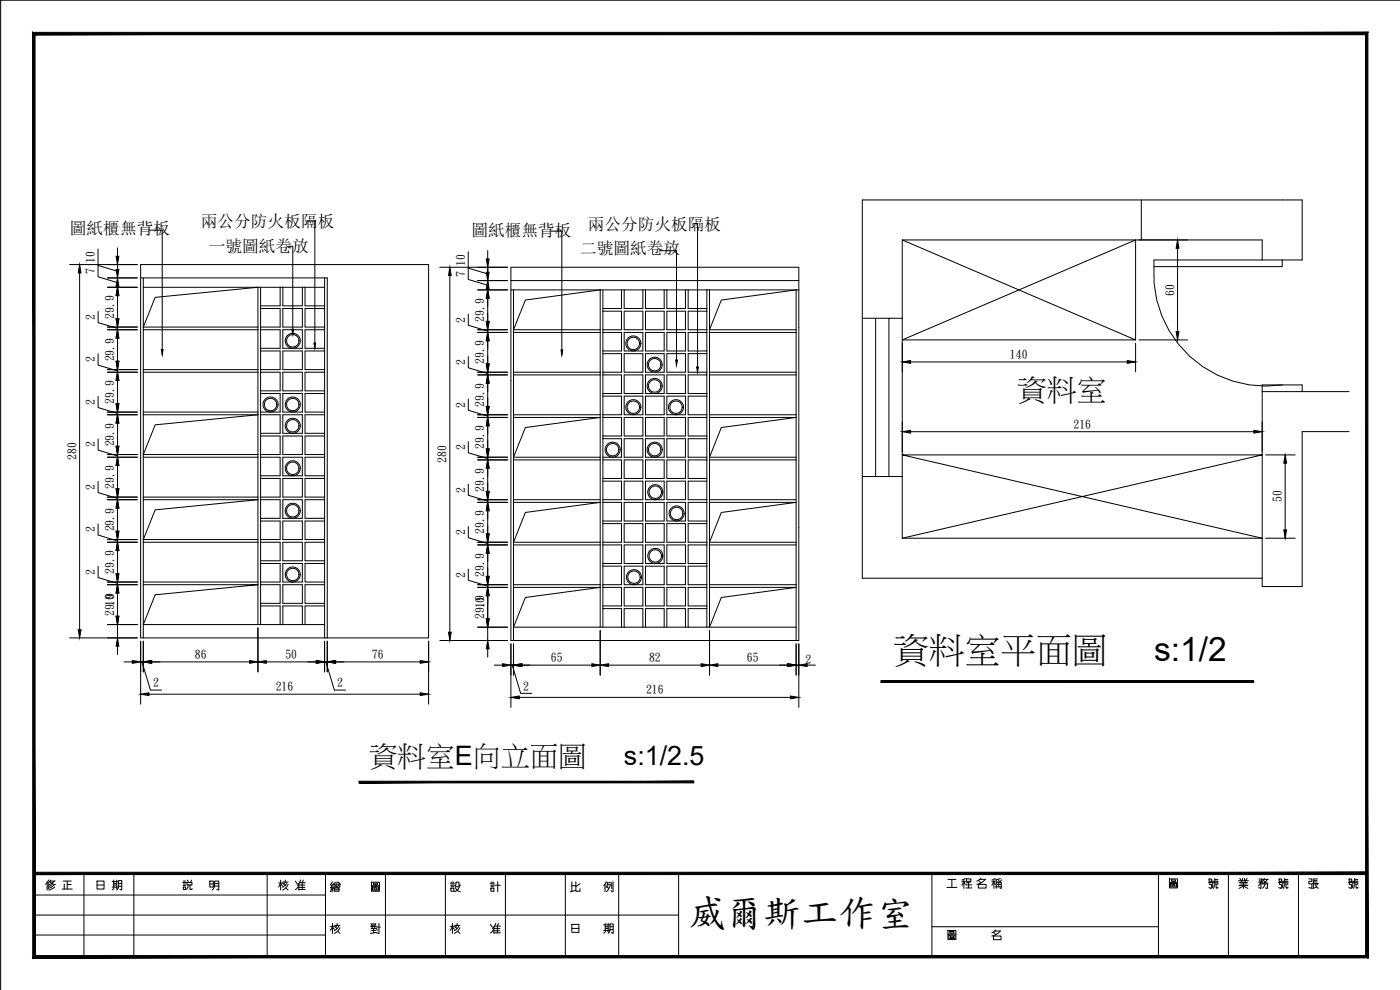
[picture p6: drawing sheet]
<svg xmlns="http://www.w3.org/2000/svg" width="420mm" height="297mm" viewBox="0 0 420 297" stroke-linecap="round" stroke-linejoin="round" font-family="sans-serif">
<!-- layer: 0 -->
<g fill="none" stroke="#000" stroke-width=".3">
<path d="M420.2 .1h-420v296.9M342.5 60v12M20.9 79.4h20.3M29.4 79.7v3.3l5.9 1.8M29.4 74.7v4.9l5.9 1.8M35.3 74.4v2.5M35.3 78.4v2.5M42.2 79.4h86.4v112h-86.4zM44.8 69.1h3.9v35.8M86.5 73.9h1.4v24.9M92.1 66.3h2.4v36.6M140.5 75.5v4.9l5.9 1.8"/>
<path d="M146.4 75.2v2.5M146.4 79.2v2.5M165.3 69.3h3.3v35.7M197.9 75.2h5.1v32.8M208.2 67.1h1.1v43M270.8 72l70 30h-70l70-30v30M270.8 72h108v6M270.8 72v23.5M346.3 80a33.7 33.7 0 0 0 38.5 35.5M353.4 74.5v25M384.8 78v2h-38.5v-2h44.5v-18h-132v35.5M23.9 81.9v107"/>
<path d="M29.4 93.5v3.3l5.9 1.7M32.3 98.9h8.9M32.3 83.4h8.9M32.3 86.2h8.9M32.3 98.1h8.9M35.3 98.9v-.8v.8M35.3 86.2v-2.8v2.8M35.3 83.4v-4v4M35.3 85.9v2.5M35.3 88.7v6.9M42.2 83.4h55.2M43 98.9v12.8"/>
<path d="M43 83.4v15.5M43 98.9h34.4M43 86.2h54.4M77.4 98.1h-34.4l3.6-8.9 30.8-3v12.7M77.4 98.9v12.8M78.2 86.2v38.2M78.2 98.9h5.9v5.6h-5.9M78.2 92.6h5.9v5.5h-5.9M84.1 86.2v5.6h-5.9M84.9 98.9h5.8v5.6h-5.8zM84.9 92.6h5.8v5.5h-5.8zM84.9 86.2v5.6h5.8v-5.6"/>
<path d="M91.5 86.2v5.6h5.9M97.4 83.4v15.5M97.4 83.4h.8v108M97.4 98.9v25.5M97.4 98.9h-5.9v5.6h5.9M97.4 92.6h-5.9v5.5h5.9M132 80.2h20.3M135 82.7v107M140.5 80.5v3.3l5.9 1.8M140.5 94.3v3.3l5.9 1.7M143.4 84.2h8.9M143.4 87h8.9"/>
<path d="M143.4 98.9h8.9M143.4 99.7h8.9M146.4 99.7v-.8v.8M146.4 87v-2.8v2.8M146.4 84.2v-4v4M146.4 86.7v2.5M146.4 89.5v6.9M153.3 84.2h86.4M153.3 87h26.8M154.1 87v12.7M154.1 99.7h26M154.1 99.7v38.3"/>
<path d="M180.1 87l-22.4 3-3.6 8.9h26M180.1 87h6.4M180.1 87v12.7M180.1 99.7v37.5M180.9 87v6.4M180.9 93.4v19.1M180.9 93.4h5.6v5.5h-5.6M180.9 99.7h5.6v5.6h-5.6M186.5 87h53.2M186.5 87v5.6h-5.6M187.3 93.4h5.6v5.5h-5.6zM187.3 99.7h5.6v5.6h-5.6z"/>
<path d="M187.3 87v5.6h5.6v-5.6M193.7 93.4h5.6v5.5h-5.6zM193.7 99.7h5.6v5.6h-5.6zM193.7 87v5.6h5.6v-5.6M200.1 93.4h5.6v5.5h-5.6zM200.1 99.7h5.6v5.6h-5.6zM200.1 87v5.6h5.6v-5.6M206.5 87v5.6h5.6M212.1 93.4h-5.6v5.5h5.6M212.1 87v51M212.1 99.7h-5.6v5.6h5.6M212.9 87v51"/>
<path d="M212.9 99.7h26M238.9 98.9h-26l3.6-8.9 22.4-3v51M258.8 95.5h8M258.8 95.5v78h120M262.8 95.5v47.5M270.8 95.5h-4v47.5h4M270.8 95.5v47.5M29.4 118.9v3.4l5.9 1.7M29.4 106.2v3.3l5.9 1.8M32.3 111.7h8.9M32.3 110.9h8.9M35.3 111.7v-.8v.8"/>
<path d="M35.3 101.4v7M35.3 114.2v6.9M43 111.7v79.7M43 111.7h34.4M43 110.9h34.4M77.4 111.7v75.7M78.2 105.3h5.9v5.6h-5.9M78.2 111.7h5.9v5.6h-5.9M78.2 118.1h5.9v5.5h-5.9M84.9 105.3h5.8v5.6h-5.8zM84.9 111.7h5.8v5.6h-5.8zM84.9 118.1h5.8v5.5h-5.8z"/>
<path d="M97.4 105.3h-5.9v5.6h5.9M97.4 111.7h-5.9v5.6h5.9M97.4 118.1h-5.9v5.5h5.9M140.5 119.7v3.4l5.9 1.7M140.5 107v3.3l5.9 1.8M143.4 111.7h8.9M143.4 112.5h8.9M146.4 112.5v-.8v.8M146.4 102.2v7M146.4 115v6.9M154.1 111.7h26M154.1 112.5h26"/>
<path d="M180.9 112.5v6.4M180.9 118.9v19.1M180.9 106.1h5.6v5.6h-5.6M180.9 112.5h5.6v5.6h-5.6M180.9 118.9h5.6v5.5h-5.6M187.3 106.1h5.6v5.6h-5.6zM187.3 112.5h5.6v5.6h-5.6zM187.3 118.9h5.6v5.5h-5.6zM193.7 106.1h5.6v5.6h-5.6zM193.7 112.5h5.6v5.6h-5.6zM193.7 118.9h5.6v5.5h-5.6zM200.1 106.1h5.6v5.6h-5.6z"/>
<path d="M200.1 112.5h5.6v5.6h-5.6zM200.1 118.9h5.6v5.5h-5.6zM212.1 106.1h-5.6v5.6h5.6M212.1 112.5h-5.6v5.6h5.6M212.1 118.9h-5.6v5.5h5.6M212.9 111.7h26M212.9 112.5h26M270.8 103v8.6M273.3 108.6h65M340.8 103v8.6M341.8 102h14.6M378.8 117.5h26.1"/>
<path d="M390.8 117.5v-2h-12v60.5h12v-46.5h14.1M29.4 131.7v3.4l5.9 1.7M32.3 124.4h8.9M32.3 137.2h8.9M32.3 123.6h8.9M32.3 136.4h8.9M35.3 137.2v-.8v.8M35.3 124.4v-.8v.8M35.3 126.9v7M35.3 139.7v6.9M43 124.4h34.4l-30.8 3.1-3.6 8.9h34.4M43 137.2h34.4"/>
<path d="M43 123.6h34.4M78.2 136.4v7.2M78.2 124.4v6.4M78.2 130.8v5.6M78.2 124.4h5.9v5.6h-5.9M78.2 130.8h5.9v5.6h-5.9M78.2 137.2h5.9v5.6h-5.9M84.9 124.4h5.8v5.6h-5.8zM84.9 130.8h5.8v5.6h-5.8zM84.9 137.2h5.8v5.6h-5.8zM97.4 137.2h-5.9v5.6h5.9M97.4 124.4v6.4"/>
<path d="M97.4 130.8v60.6M97.4 124.4h-5.9v5.6h5.9M97.4 130.8h-5.9v5.6h5.9M140.5 132.5v3.3l5.9 1.8M143.4 124.4h8.9M143.4 125.3h8.9M143.4 137.2h8.9M143.4 138h8.9M146.4 138v-.8v.8M146.4 125.3v-.9v.9M146.4 127.7v7M154.1 125.3h26l-22.4 3-3.6 8.9h26"/>
<path d="M154.1 138v12.7M154.1 124.4h26M154.1 138h26M180.1 137.2v13.5M180.9 138v6.4M180.9 125.3h5.6v5.5h-5.6M180.9 131.6h5.6v5.6h-5.6M180.9 138h5.6v5.6h-5.6M187.3 125.3h5.6v5.5h-5.6zM187.3 131.6h5.6v5.6h-5.6zM187.3 138h5.6v5.6h-5.6zM193.7 125.3h5.6v5.5h-5.6z"/>
<path d="M193.7 131.6h5.6v5.6h-5.6zM193.7 138h5.6v5.6h-5.6zM200.1 125.3h5.6v5.5h-5.6zM200.1 131.6h5.6v5.6h-5.6zM200.1 138h5.6v5.6h-5.6zM212.1 138v6.4M212.1 125.3h-5.6v5.5h5.6M212.1 131.6h-5.6v5.6h5.6M212.1 138h-5.6v5.6h5.6M212.9 125.3h26l-22.4 3-3.6 8.9h26M212.9 138v12.7M212.9 124.4h26"/>
<path d="M212.9 138h26M238.9 138v12.7M270.8 126.5v9M273.3 129.5h103M379.8 136.5h8.9M385.7 139v20M29.4 157.2v3.3l5.9 1.8M29.4 144.4v3.4l5.9 1.7M32.3 149.9h8.9M32.3 149.1h8.9M35.3 149.9v-.8v.8M35.3 152.4v7"/>
<path d="M43 149.9h34.4l-30.8 3.1-3.6 8.9h34.4M43 149.1h34.4M78.2 143.6v19.1M78.2 149.9h5.9v5.6h-5.9M78.2 143.6h5.9v5.5h-5.9M78.2 156.3h5.9v5.6h-5.9M84.9 149.9h5.8v5.6h-5.8zM84.9 143.6h5.8v5.5h-5.8zM84.9 156.3h5.8v5.6h-5.8zM97.4 149.9h-5.9v5.6h5.9M97.4 143.6h-5.9v5.5h5.9M97.4 156.3h-5.9v5.6h5.9"/>
<path d="M140.5 158v3.3l5.9 1.8M140.5 145.3v3.3l5.9 1.7M143.4 149.9h8.9M143.4 150.7h8.9M146.4 150.7v-.8v.8M146.4 140.5v6.9M146.4 153.2v7M154.1 149.9h26M154.1 150.7h26M154.1 150.7v37.5M180.1 150.7l-22.4 3.1-3.6 8.9h26M180.1 150.7v25.5"/>
<path d="M180.9 144.4v6.3M180.9 150.7v12.8M180.9 144.4h5.6v5.5h-5.6M180.9 150.7h5.6v5.6h-5.6M180.9 157.1h5.6v5.6h-5.6M187.3 144.4h5.6v5.5h-5.6zM187.3 150.7h5.6v5.6h-5.6zM187.3 157.1h5.6v5.6h-5.6zM193.7 144.4h5.6v5.5h-5.6zM193.7 150.7h5.6v5.6h-5.6zM193.7 157.1h5.6v5.6h-5.6zM200.1 144.4h5.6v5.5h-5.6z"/>
<path d="M200.1 150.7h5.6v5.6h-5.6zM200.1 157.1h5.6v5.6h-5.6zM212.1 144.4v6.3M212.1 150.7v37.5M212.1 144.4h-5.6v5.5h5.6M212.1 150.7h-5.6v5.6h5.6M212.1 157.1h-5.6v5.6h5.6M212.9 150.7v37.5l3.6-8.9 22.4-3.1h-26M212.9 149.9h26M212.9 150.7h26M238.9 150.7l-22.4 3.1-3.6 8.9h26M238.9 150.7v41.5"/>
<path d="M258.8 143h8M270.8 143v18.5h108l-108-25h108l-108 25M29.4 170v3.3l5.9 1.7M32.3 162.7h8.9M32.3 175.4h8.9M32.3 161.9h8.9M32.3 174.6h8.9M35.3 175.4v-.8v.8M35.3 162.7v-.8v.8M35.3 165.2v6.9M35.3 177.5v7.4M43 175.4h34.4l-30.8 3.1-3.6 8.9h34.4"/>
<path d="M43 162.7h34.4M43 174.6h34.4M78.2 162.7v6.4M78.2 169.1v18.3M78.2 162.7h5.9v5.6h-5.9M78.2 175.4h5.9v5.6h-5.9M78.2 169.1h5.9v5.5h-5.9M84.9 162.7h5.8v5.6h-5.8zM84.9 175.4h5.8v5.6h-5.8zM84.9 169.1h5.8v5.5h-5.8zM97.4 169.1h-5.9v5.5h5.9M97.4 175.4h-5.9v5.6h5.9"/>
<path d="M97.4 162.7h-5.9v5.6h5.9M140.5 170.8v3.3l5.9 1.7M143.4 163.5h8.9M143.4 162.7h8.9M143.4 175.4h8.9M143.4 176.2h8.9M146.4 176.2v-.8v.8M146.4 163.5v-.8v.8M146.4 166v6.9M146.4 178.3v7.4M154.1 163.5h26M154.1 175.4h26"/>
<path d="M154.1 176.2h26M180.1 176.2v12h-26M180.1 176.2l-22.4 3.1-3.6 8.9M180.9 163.5v6.4M180.9 169.9v18.3M180.9 163.5h5.6v5.6h-5.6M180.9 169.9h5.6v5.5h-5.6M180.9 176.2h5.6v5.6h-5.6M187.3 163.5h5.6v5.6h-5.6zM187.3 169.9h5.6v5.5h-5.6zM187.3 176.2h5.6v5.6h-5.6zM193.7 163.5h5.6v5.6h-5.6z"/>
<path d="M193.7 169.9h5.6v5.5h-5.6zM193.7 176.2h5.6v5.6h-5.6zM200.1 163.5h5.6v5.6h-5.6zM200.1 169.9h5.6v5.5h-5.6zM200.1 176.2h5.6v5.6h-5.6zM212.1 163.5h-5.6v5.6h5.6M212.1 169.9h-5.6v5.5h5.6M212.1 176.2h-5.6v5.6h5.6M212.9 163.5h26M212.9 175.4h26M379.8 161.5h8.9M20.9 191.4h20.3"/>
<path d="M32.3 187.4h8.9M35.3 187.4v4M35.3 193.9v2.5M37.2 198.6h2.5M42.2 192.4v18.9M42.6 198.6l2.5 8.5h3.4M43 198.6h-.8h.8M43 192.4v9.2M45.5 198.6h29.4M77.4 187.4h6.7M77.4 188.4v13.2M78.2 181.8h5.9v5.6"/>
<path d="M79.9 198.6h15M84.1 187.4h6.6M84.9 187.4v-5.6h5.8v5.6M90.7 187.4h6.7M97.4 192.4v9.2M97.4 181.8h-5.9v5.6M97.8 198.6l2.6 8.5h3.3M98.2 198.6h-.8h.8M98.2 192.4v9.2M100.7 198.6h25.4M128.6 192.4v18.9M132 192.2h20.3"/>
<path d="M143.4 188.2h8.9M146.4 188.2v4M146.4 194.7v2.5M148.3 199.6h2.5M153.3 193.2v19M153.7 199.6l2.6 8.4h3.3M154.1 188.2v4h-.8v-112h86.4v112h-85.6M154.1 199.6h-.8h.8M154.1 193.2v9.4M156.6 199.6h21M180.1 188.2h6.4M180.1 189.2v13.4"/>
<path d="M180.9 182.6h5.6v5.6M182.6 199.6h27.8M186.5 188.2h6.4M187.3 188.2v-5.6h5.6v5.6M192.9 188.2h6.4M193.7 188.2v-5.6h5.6v5.6M199.3 188.2h7.2M200.1 188.2v-5.6h5.6v5.6M206.5 188.2h32.4M212.1 182.6h-5.6v5.6M212.9 189.2v13.4M215.4 199.6h21"/>
<path d="M238.9 193.2v9.4M238.9 199.6h.8M239.7 193.2v19M242.2 199.6h2.5M44.7 208.3h81.4M155.8 209.2h81.4M10.2 262.1h400M10.2 268.5h87.5M10.2 274.6h193.5M14.1 264.8v2.2M14.5 265v1.7M14.6 264l-.9 1.2"/>
<path d="M14.9 264.5l1 .7 .8 .2M15 264.4h1.5M15.2 264l-.6 .8M15.8 265.2l-1.1 .7M16.1 265.6l-1.4 .8M16.4 264.3l-1.7 1.2M16.4 266.1l-1.7 1M18.7 266.7h3M19 264.4h2.4M19.3 265.2v1.5M20.2 264.4v2.3M20.2 265.4h1.1"/>
<path d="M25.2 262.1v24.9M29.1 264.4h2.1v2.3h-2.1zM29.1 265.5h2.1M33.7 264.5h1.8M33.7 266.2h1.8M34.1 264.1v2.1M34.1 265.5h.9M34.1 265.1h.9M34.3 266.3l-.6 .7M34.9 266.3l.2 .4M35 264.1v2.1M35.6 265.1h.9"/>
<path d="M35.6 265.9h.9M36 266.9l.5 .1v-2.8h-.9v2l-.6 .8M40.2 262.1v24.9M54.8 264.8h1.1M55 266.2h.7v.7h-.7zM55 264.4h.7M55 265.2h.7M55 265.7h.7M56.1 264.8h1.5v.7h-1.5zM56.2 264.1l.4 .7M56.7 265.5l-.7 1.4M57 265.5v1.4h.6v-.3"/>
<path d="M57.5 264.1l-.4 .7M63 264.4h1v1.8h-1zM63 265.2h1M64.4 265.8l-.7 1.2M64.4 265.9v-1.5h1.3v2.6l-.6-.1M64.4 265.1h1.3M64.4 265.9h1.3M80.2 262.1v24.9M83.6 265h1.2M84.2 264.1v2.9M84.2 265.2l.6 .7M84.2 265l-.6 1.2"/>
<path d="M84.8 264.7h1.7M84.9 265.1l.7 .5M85.6 264.1v.6l-.5 .5M85.8 266.4l.7 .6M86.1 264.9l-1.3 1.3M86.5 265.3l-.5 .9-1.2 .9M88.6 264.4l.6 .8M89.5 265.8l-.9 1.1M89.7 265.5h1.8M89.7 266.9h1.9M89.7 266.3h1.8M89.7 265.2v1.8"/>
<path d="M89.9 264.8h1.7M90.3 264l-1.1 1.6M91 264.1l-.3 .7v2.1M97.7 262.1v24.9M99.2 277.9h1.2M99.2 266.3h.7M99.5 266.6l-.3 1M99.6 266.3v1.3M99.8 264.5l-.6 1 .4 .3M99.8 277.1v2.9M99.8 278.2l.6 .7M99.8 277.9l-.6 1.3"/>
<path d="M99.8 266.6l.1 .8M99.9 266l.2 .6M100 265.2l-.7 1.1M100.2 265.2h1.8v1h-1.8zM100.4 266.5h1.4v.9h-1.4zM100.4 277.7h1.6M100.4 267h1.4M100.5 278.1l.7 .5M100.5 265.5l.4 .6M100.7 264.7l-.7 .7M101 264.7h.6l.6 .7M101.1 265.2v1"/>
<path d="M101.2 277.1v.6l-.5 .5M101.3 279.4l.7 .6M101.7 277.9l-1.3 1.3M101.7 265.5l-.4 .6M102 278.3l-.5 .9-1.1 .8M111.2 277.9h1.8M111.3 277.1l.4 .7M111.4 278.6h1.4M111.4 279.2h1.4M111.5 264.7h2.4v2.7h-2.4zM111.5 265.8h2.4M111.6 277.9l.2 .7"/>
<path d="M111.8 266.1h1.8v1h-1.8zM111.9 277.1v.8M112.1 265h1.2v.5h-1.2zM112.1 278.6v1.3M112.2 266.3h.9v.5h-.9zM112.3 277.1v.8M112.6 277.9l-.3 .7M112.7 265.5v.3M112.8 277.1l-.3 .7M113 278.2h1.2M113 278.6l.2 .6M113 279.7l-1.8 .3"/>
<path d="M113.7 277.1v2.9l-.7-.1M115.7 262.1v24.9M133.7 262.1v24.9M135.2 277.9h1.2M135.2 265.2h1.2M135.3 266.5h.9v.9h-.9zM135.3 264.7h.9M135.3 265.6h.9M135.3 266.1h.9M135.8 278.2l.6 .7M135.8 277.9l-.6 1.3M135.8 277.1v2.9"/>
<path d="M136.4 277.7h1.6M136.5 278.1l.7 .5M136.7 266.2l.4 .8 1.1 .6M136.7 266.1l1.2-.1-.4 .8-1.1 .7M136.8 265.4l-.4 .3M136.8 265.5v-.8h.9v1.1h.4v-.3M137.2 277.1v.6l-.5 .5M137.3 279.4l.7 .6M137.7 277.9l-1.3 1.3M138 278.3l-.5 .9-1.1 .8M147.2 265.2h1.2M147.2 277.4l.6 .8"/>
<path d="M147.3 266.5h.9v.9h-.9zM147.3 264.7h.9M147.3 265.6h.9M147.3 266.1h.9M148.1 278.8l-.9 1.1M148.2 278.6h1.8M148.2 278.2v1.8M148.2 279.9h2M148.2 279.3h1.8M148.4 277.9h1.8M148.5 265.6h1.7M148.8 277l-1 1.6"/>
<path d="M149.4 264.5v3.1M149.6 277.1l-.3 .8v2M151.7 262.1v24.9M169.7 262.1v24.9M171.6 277.4h2.1v2.3h-2.1zM171.6 278.6h2.1M171.6 265.8h1.1M171.6 264.5v2.9M172.8 264.5v2.9h1.3v-.8M172.8 267.2l-1.6 .4M174.1 265.2l-1.3 .8M181.2 279.2h1.8"/>
<path d="M181.2 277.5h1.8M181.6 265.3v2.3M181.6 278.6h.9M181.6 278.1h.9M181.6 277.1v2.1M181.8 279.3l-.6 .7M181.9 264.5l-.7 1.3M182.1 264.8h1.2M182.2 266l.5 .6M182.2 265.5l.9-.1-.5 1.4-.6 .7M182.4 264.8l-.5 1.5M182.4 279.3l.2 .4"/>
<path d="M182.5 277.1v2.1M183.1 279.2v-2h.9v2.8l-.5-.1M183.1 278.1h.9M183.1 278.9h.9M183.1 279.1l-.6 .9M183.6 264.8v1.8M184 264.5v3.1l-.7-.3M185.7 262.1v24.9M203.7 262.1v24.9M279.7 278.1h68M279.7 262.1v24.9M284.2 266.3h3"/>
<path d="M284.5 279.2h2.4v2.7h-2.4zM284.5 263.8h2.4M285.1 279.5h1.2v.5h-1.2zM285.7 263.8v2.5M285.7 280v.3M288.7 264.5h1M289.3 263.8v2.8M289.3 264.8l.4 .6M289.3 264.5l-.6 1.1M289.7 263.5l-1 .5M289.9 265.5h1.8M289.9 266.4h1.8"/>
<path d="M290 263.7h1.4v.7h-1.4zM290.7 264.8v1.6M291.4 264.6l-1.4 .3M293.6 265.4h2.3v1.1h-2.3zM293.7 264.1l.6 .8M294.1 263.8h1.6l-1.1 1-1.4 .5M294.3 263.5l-1.2 .9M297.7 264.5h1M298.2 279.7l.7 .7M298.3 263.8v2.8M298.3 264.8l.4 .6M298.3 264.5l-.6 1.1"/>
<path d="M298.6 279.3h1.6M298.7 263.5l-1 .5M298.8 266.1h1.9M298.9 279l-1.2 .9M298.9 264.1l.4 .6M299 265.4h1.5M299.6 264l.4 .6M299.7 264.7v1.4M300.1 266.5l.4 .1v-1.8h-1.5v1.8M300.2 279.3l-1.1 1-1.4 .5M300.2 263.5l-1.4 .4M300.6 264l-.4 .6"/>
<path d="M347.7 262.1v24.9M351 263.7h2.4v2.7h-2.4zM351 264.8h2.4M351.3 265.1h1.8v1h-1.8zM351.6 264h1.2v.4h-1.2zM351.7 265.4h.9v.4h-.9zM352.2 264.4v.4M362.7 264.8h1.2M362.9 263.7h.8v.7h-.8zM363 264.8v.6h.6v.7l-.2 .5-.6-.3M364 265.9l-.4 .6M364 264.8h1.4"/>
<path d="M364.5 265.5l-.3 1M364.6 263.6v1.7h.9v-.2M364.6 263.9h.9M365 265.5v1h.5v-.3M365.5 264.7v-.3h-1.5v1.5M368.7 262.1v24.9M371.7 264.3h3M371.8 266.5l1.4-.8 1.3 .8M371.8 265.7h2.7M372 264.8h2.4M372.1 263.6l.5 .7M372.1 265.2h2.1"/>
<path d="M372.4 264.3l.4 .5M372.9 263.6v.7M373.2 264.8v1.8M373.5 263.6v.7M373.9 264.3l-.4 .5M374.3 263.6l-.5 .7M377.7 264.7h1.2l-.2 .5M377.7 265.9l.7-1.2v1.9l-.6-.3M377.8 263.7h1.1l-.6 .8M378 264.2l.6 .5M378.9 265.2h1.5v1.4l-.6-.1M379.2 264l.7 .8 .7 .2"/>
<path d="M379.3 263.8h1.3M379.5 263.6l-.6 .8M379.6 264.9l-.2 1.1-.5 .5M380.4 263.8l-.5 .7-1 .5M383.7 264.8h1.2M383.9 263.7h.8v.7h-.8zM384 264.8v.6h.6v.7l-.2 .5-.6-.3M385 265.9l-.4 .6M385 264.8h1.4M385.5 265.5l-.3 1M385.6 263.6v1.7h.9v-.2M385.6 263.9h.9"/>
<path d="M386 265.5v1h.5v-.3M386.5 264.7v-.3h-1.5v1.5M389.7 262.1v24.9M392.8 263.7h.9v.7h-.9v.8h.9v1l-.2 .4-.7-.3M393.9 265.1h1.8M394.2 264.6h1.1M394.2 264.1h1.1M394.6 265l.3 .7 .8 .8M395 266.3l-1.1 .3M395.4 263.7h-1.2v2.8M395.5 265.3l-.7 .4M404.7 264.8h1.2"/>
<path d="M404.9 263.7h.8v.7h-.8zM405 264.8v.6h.6v.7l-.2 .5-.6-.3M406 265.9l-.4 .6M406 264.8h1.4M406.5 265.5l-.3 1M406.6 263.6v1.7h.9v-.2M406.6 263.9h.9M407 265.5v1h.5v-.3M407.5 264.7v-.3h-1.5v1.5M10.2 280.6h87.5M284.5 280.3h2.4M284.8 280.6h1.8v1h-1.8z"/>
<path d="M285.2 280.8h.9v.5h-.9zM298.1 280.8h2.3v1.1h-2.3z"/>
<circle cx="87.9" cy="102.3" r="1.87"/>
<circle cx="87.9" cy="102.3" r="2.27"/>
<circle cx="190.1" cy="103" r="2.27"/>
<circle cx="190.1" cy="103" r="1.86"/>
<circle cx="196.5" cy="109.4" r="1.87"/>
<circle cx="196.5" cy="115.8" r="1.87"/>
<circle cx="196.5" cy="109.4" r="2.26"/>
<circle cx="196.5" cy="115.8" r="2.26"/>
<circle cx="81.2" cy="121.4" r="2.27"/>
<circle cx="81.2" cy="121.4" r="1.86"/>
<circle cx="87.9" cy="121.4" r="2.27"/>
<circle cx="87.9" cy="127.7" r="2.27"/>
<circle cx="87.9" cy="127.7" r="1.86"/>
<circle cx="87.9" cy="121.4" r="1.86"/>
<circle cx="183.9" cy="134.9" r="2.27"/>
<circle cx="183.9" cy="134.9" r="1.86"/>
<circle cx="190.1" cy="122.2" r="1.87"/>
<circle cx="190.1" cy="122.2" r="2.27"/>
<circle cx="196.5" cy="134.9" r="2.27"/>
<circle cx="196.5" cy="134.9" r="1.86"/>
<circle cx="202.9" cy="122.2" r="1.87"/>
<circle cx="202.9" cy="122.2" r="2.27"/>
<circle cx="87.9" cy="140.5" r="1.87"/>
<circle cx="87.9" cy="153.2" r="1.87"/>
<circle cx="87.9" cy="140.5" r="2.27"/>
<circle cx="87.9" cy="153.2" r="2.27"/>
<circle cx="196.7" cy="147.7" r="1.87"/>
<circle cx="196.7" cy="147.7" r="2.26"/>
<circle cx="203.1" cy="154" r="1.87"/>
<circle cx="203.1" cy="154" r="2.27"/>
<circle cx="87.9" cy="172.4" r="1.87"/>
<circle cx="87.9" cy="172.4" r="2.27"/>
<circle cx="190.3" cy="173.2" r="2.27"/>
<circle cx="190.3" cy="173.2" r="1.86"/>
<circle cx="196.7" cy="166.8" r="2.27"/>
<circle cx="196.7" cy="166.8" r="1.86"/>
</g>
<g fill="#000" stroke="#000" stroke-width=".3">
<path d="M34.8 76.9h.9l-.4 2.5zM145.9 77.7h.9l-.4 2.5zM353.4 72l.4 2.5h-.8zM23.9 79.4l.4 2.5h-.8zM34.8 95.6h.9l-.4 2.5zM35.3 86.2l.4 2.5h-.9zM34.8 80.9h.9l-.4 2.5zM35.3 83.4l.4 2.5h-.9zM87.6 98.8h.5l-.2 1.6zM135 80.2l.4 2.5h-.8zM145.9 96.4h.9l-.4 2.5zM146.4 87l.4 2.5h-.9z"/>
<path d="M145.9 81.7h.9l-.4 2.5zM146.4 84.2l.4 2.5h-.9zM353 99.5h.8l-.4 2.5zM35.3 111.7l.4 2.5h-.9zM34.8 108.4h.9l-.4 2.5zM35.3 98.9l.4 2.5h-.9zM48.4 104.9h.5l-.2 1.6zM94.2 102.9h.5l-.2 1.6zM146.4 112.5l.4 2.5h-.9zM145.9 109.2h.9l-.4 2.5zM146.4 99.7l.4 2.5h-.9zM168.4 105h.5l-.3 1.6z"/>
<path d="M202.8 108h.5l-.3 1.6zM209.1 110.1h.5l-.3 1.6zM270.8 108.6l2.5-.4v.8zM338.3 108.2l2.5 .4-2.5 .4zM35.3 137.2l.4 2.5h-.9zM34.8 133.9h.9l-.4 2.5zM35.3 124.4l.4 2.5h-.9zM34.8 121.1h.9l-.4 2.5zM145.9 134.7h.9l-.4 2.5zM146.4 125.3l.4 2.4h-.9zM145.9 121.9h.9l-.4 2.5zM270.8 129.5l2.5-.4v.8z"/>
<path d="M376.3 129.1l2.5 .4-2.5 .4zM385.7 136.5l.4 2.5h-.8zM34.8 159.4h.9l-.4 2.5zM35.3 149.9l.4 2.5h-.9zM34.8 146.6h.9l-.4 2.5zM146.4 150.7l.4 2.5h-.9zM145.9 147.4h.9l-.4 2.5zM146.4 138l.4 2.5h-.9zM385.3 159h.8l-.4 2.5zM35.3 175.4l.4 2.5h-.9zM34.8 172.1h.9l-.4 2.5zM35.3 162.7l.4 2.5h-.9z"/>
<path d="M146.4 176.2l.4 2.5h-.9zM145.9 172.9h.9l-.4 2.5zM146.4 163.5l.4 2.5h-.9zM145.9 160.2h.9l-.4 2.5zM23.5 188.9h.8l-.4 2.5zM35.3 191.4l.4 2.5h-.9zM34.8 184.9h.9l-.4 2.5zM39.7 198.2l2.5 .4-2.5 .4zM43 198.6l2.5-.4v.8zM74.9 198.2l2.5 .4-2.5 .4zM77.4 198.6l2.5-.4v.8zM94.9 198.2l2.5 .4-2.5 .4z"/>
<path d="M98.2 198.6l2.5-.4v.8zM126.1 198.2l2.5 .4-2.5 .4zM134.6 189.7h.8l-.4 2.5zM146.4 192.2l.4 2.5h-.9zM145.9 185.7h.9l-.4 2.5zM150.8 199.1l2.5 .5-2.5 .4zM154.1 199.6l2.5-.5v.9zM177.6 199.1l2.5 .5-2.5 .4zM180.1 199.6l2.5-.5v.9zM210.4 199.1l2.5 .5-2.5 .4zM212.9 199.6l2.5-.5v.9zM236.4 199.1l2.5 .5-2.5 .4z"/>
<path d="M239.7 199.6l2.5-.5v.9zM42.2 208.3l2.5-.4v.8zM126.1 207.9l2.5 .4-2.5 .4zM153.3 209.2l2.5-.4v.9zM237.2 208.8l2.5 .4-2.5 .5z"/>
<path d="M264.4 204.2v.6l111.8-.6zM264.4 204.8l111.8-.6v.6z"/>
<path d="M107.7 234.4v.5l100.5-.5zM107.7 234.9l100.5-.5v.5z"/>
</g>
<g fill="#000" stroke="#000" stroke-width=".3">
<path d="M10.2 261.7v.7l400-.7zM10.2 262.4l400-.7v.7z"/>
<path d="M10.5 286.7l-.7 .7 400-.7zM9.8 287.4l400-.7 .7 .7zM409.8 10.4v276.3l.7 .7zM410.5 9.7v277.7l-.7-277zM10.5 10.4h399.3l.7-.7zM9.8 9.7h400.7l-400 .7zM9.8 9.7l.7 277v-276.3zM9.8 9.7l.7 277-.7 .7z"/>
</g>
<text font-size="11.3" x="206.5" y="277.3">威爾斯工作室</text>
<text font-size="10.7" x="268.1" y="198.2">資料室平面圖</text>
<text font-size="10.1" x="346.4" y="198.2">s:1/2</text>
<text font-size="8.9" x="305.3" y="119.7">資料室</text>
<text font-size="8.6" x="110.7" y="229.6">資料室E向立面圖</text>
<text font-size="8" x="187.3" y="229.6">s:1/2.5</text>
<g font-size="5">
<text x="21" y="70.1">圖紙櫃無背板</text>
<text x="60.3" y="68.1">兩公分防火板隔板</text>
<text x="141.5" y="70.9">圖紙櫃無背板</text>
<text x="176.4" y="68.9">兩公分防火板隔板</text>
<text x="62.7" y="75.6">一號圖紙卷放</text>
<text x="174.1" y="76.3">二號圖紙卷放</text>
</g>
<g font-size="3.5">
<text x="28.3" y="82.3" transform="rotate(-90 28.3 82.3)">7</text>
<text x="28.3" y="79" transform="rotate(-90 28.3 79)">10</text>
<text x="139.4" y="83.1" transform="rotate(-90 139.4 83.1)">7</text>
<text x="139.4" y="79.8" transform="rotate(-90 139.4 79.8)">10</text>
<text x="352.2" y="88.8" transform="rotate(-90 352.2 88.8)">60</text>
<text x="28.3" y="96" transform="rotate(-90 28.3 96)">2</text>
<text x="34" y="95.7" transform="rotate(-90 34 95.7)">29.9</text>
<text x="139.4" y="96.8" transform="rotate(-90 139.4 96.8)">2</text>
<text x="145.1" y="96.5" transform="rotate(-90 145.1 96.5)">29.9</text>
<text x="303.1" y="107.4">140</text>
<text x="28.3" y="108.8" transform="rotate(-90 28.3 108.8)">2</text>
<text x="34" y="108.4" transform="rotate(-90 34 108.4)">29.9</text>
<text x="139.4" y="109.5" transform="rotate(-90 139.4 109.5)">2</text>
<text x="145.1" y="109.2" transform="rotate(-90 145.1 109.2)">29.9</text>
<text x="28.3" y="121.5" transform="rotate(-90 28.3 121.5)">2</text>
<text x="34" y="121.2" transform="rotate(-90 34 121.2)">29.9</text>
<text x="139.4" y="122.3" transform="rotate(-90 139.4 122.3)">2</text>
<text x="145.1" y="122" transform="rotate(-90 145.1 122)">29.9</text>
<text x="322.2" y="128.4">216</text>
<text x="28.3" y="134.2" transform="rotate(-90 28.3 134.2)">2</text>
<text x="34" y="133.9" transform="rotate(-90 34 133.9)">29.9</text>
<text x="139.4" y="135.1" transform="rotate(-90 139.4 135.1)">2</text>
<text x="145.1" y="134.8" transform="rotate(-90 145.1 134.8)">29.9</text>
<text x="22.7" y="138" transform="rotate(-90 22.7 138)">280</text>
<text x="133.8" y="138.8" transform="rotate(-90 133.8 138.8)">280</text>
<text x="28.3" y="147" transform="rotate(-90 28.3 147)">2</text>
<text x="34" y="146.7" transform="rotate(-90 34 146.7)">29.9</text>
<text x="139.4" y="147.8" transform="rotate(-90 139.4 147.8)">2</text>
<text x="145.1" y="147.5" transform="rotate(-90 145.1 147.5)">29.9</text>
<text x="384.5" y="150.7" transform="rotate(-90 384.5 150.7)">50</text>
<text x="28.3" y="159.8" transform="rotate(-90 28.3 159.8)">2</text>
<text x="34" y="159.5" transform="rotate(-90 34 159.5)">29.9</text>
<text x="139.4" y="160.6" transform="rotate(-90 139.4 160.6)">2</text>
<text x="145.1" y="160.2" transform="rotate(-90 145.1 160.2)">29.9</text>
<text x="28.3" y="172.5" transform="rotate(-90 28.3 172.5)">2</text>
<text x="34" y="172.2" transform="rotate(-90 34 172.2)">29.9</text>
<text x="139.4" y="173.3" transform="rotate(-90 139.4 173.3)">2</text>
<text x="145.1" y="173" transform="rotate(-90 145.1 173)">29.9</text>
<text x="34" y="184.9" transform="rotate(-90 34 184.9)">29.9</text>
<text x="34.1" y="181.7" transform="rotate(-90 34.1 181.7)">10</text>
<text x="145.1" y="185.7" transform="rotate(-90 145.1 185.7)">29.9</text>
<text x="145.2" y="182.5" transform="rotate(-90 145.2 182.5)">10</text>
<text x="58.5" y="197.4">86</text>
<text x="85.7" y="197.4">50</text>
<text x="111.6" y="197.4">76</text>
<text x="165.4" y="198.4">65</text>
<text x="194.8" y="198.4">82</text>
<text x="224.2" y="198.4">65</text>
<text x="241.7" y="198.9">2</text>
<text x="46" y="205.9">2</text>
<text x="82.8" y="207.1">216</text>
<text x="101.2" y="205.9">2</text>
<text x="157.1" y="206.9">2</text>
<text x="193.9" y="208.1">216</text>
</g>
</svg>
